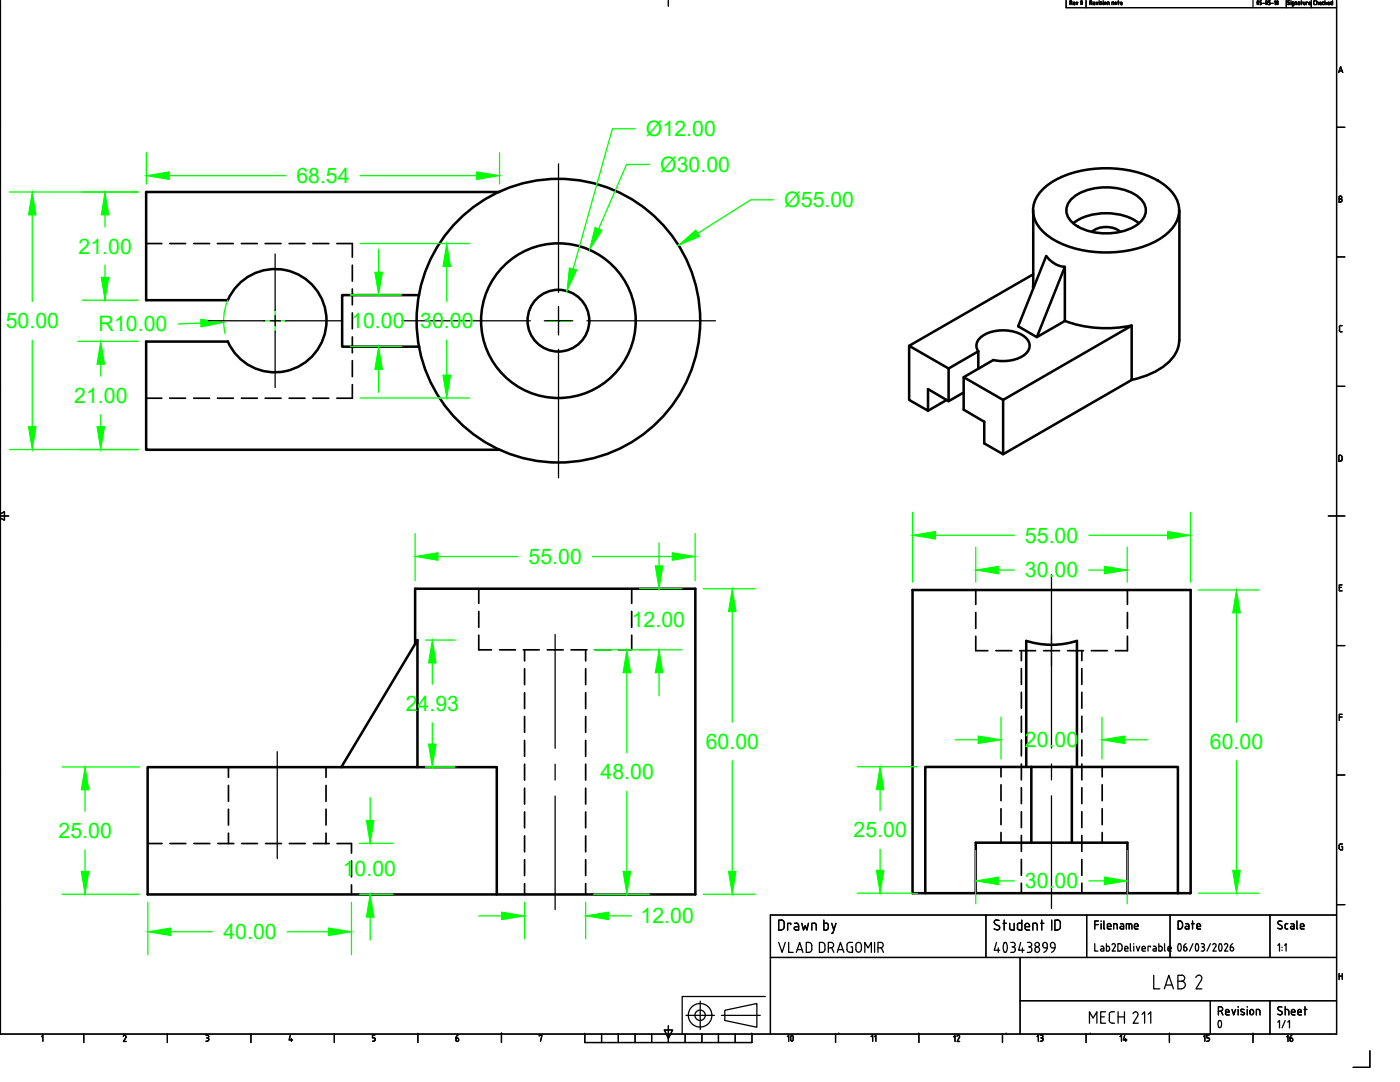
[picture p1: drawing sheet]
<svg xmlns="http://www.w3.org/2000/svg" width="279mm" height="216mm" viewBox="0 0 279 216" stroke-linecap="round" stroke-linejoin="round" font-family="sans-serif">
<!-- layer: MD_Visible -->
<g fill="none" stroke="#000" stroke-width=".51">
<path d="M99.7 38.3h-70.5v21.6h16.3M208.2 37.7a18 18 0 0 1 11.8-4.1 20.6 20.6 0 0 1 12.3 3.2 6.1 6.1 0 0 1 2.8 6.7 9.1 9.1 0 0 1-5.2 5 23.1 23.1 0 0 1-19.5-.6 7.5 7.5 0 0 1-4.2-5.4 5.7 5.7 0 0 1 2-4.8zM213.6 39.9a10.3 10.3 0 0 1 8.8-2.4 8.1 8.1 0 0 1 5.9 3.1 3.1 3.1 0 0 1-1.1 4.1 11.8 11.8 0 0 1-12.9 0 3.1 3.1 0 0 1-.7-4.8zM45.5 59.9a10.3 10.3 0 0 1 15.7-4 10.3 10.3 0 0 1 0 16.2 10.3 10.3 0 0 1-15.7-4M83.7 58.9h-15.4v10.3h15.4M206.2 57.1v.4M206.2 54.7l-24.8 14.3M206.2 42v15.1M208.8 51.1a5.3 5.3 0 0 0 3.7 2.2v10.8l-5.6 3.2-3.7-2.2zM212.5 53.3l-5.6 14M214.2 44.5a11.7 11.7 0 0 1 13.1 0M218 46.2a4.6 4.6 0 0 1 5.5 0"/>
<path d="M235.4 42v25.9M45.5 68.2h-16.3v21.5h70.5M188.9 79.8l-3.7 2.2M189.3 73.5l-7.9-4.5v10.8l3.8 2.2v-4.4l4.1 2.5 3-1.8M195.2 70.1a2.08 2.08 0 0 1 .7-3 7.9 7.9 0 0 1 8.6 .1 2.19 2.19 0 0 1-.5 3.9 8.1 8.1 0 0 1-5.8 .7l-5.9 3.5v6.4l4.1 2.5v4.3l3.8 2.1 25.6-14.8v-10.8l-25.6 14.8-7.9-4.5M195.2 70.1l-5.9 3.4v6.6M195.2 70.1v3.5M200.2 79.8v10.8M212.5 64a24 24 0 0 0 13.3 1M235.3 67.9a7.4 7.4 0 0 1-4.5 6.1 18.3 18.3 0 0 1-5 1.8M82.8 128.5v-11h56v61h-39.7v-25.4h-69.6v25.4h69.6M68.1 153.1l15.2-25.4v25.4"/>
<path d="M204.8 153v-25.1a16.8 16.8 0 0 0 10.1 0v25.1M205.8 153h8.1M205.8 153h-21.1v25.2h10v-10.1h30.3v10.1h-30.3M205.8 153v15.1M213.9 153h21.2v25.2M213.9 153v15.1M184.7 178.2h-2.6v-60.5h55.5v60.5h-2.5M225 178.2h10.1"/>
<circle cx="111.4" cy="64" r="28.3"/>
<circle cx="111.4" cy="64" r="6.2"/>
<circle cx="111.4" cy="64" r="15.4"/>
</g>
<!-- layer: MD_Hidden -->
<g fill="none" stroke="#000" stroke-width=".34">
<path d="M29.2 48.6h3.1M33.9 48.6h3.1M38.7 48.6h3.1M43.4 48.6h3.2M48.2 48.6h3.2M52.9 48.6h3.2M57.7 48.6h3.2M62.4 48.6h3.2M67.2 48.6h3.1v2.7M70.3 52.9v3.2M70.3 57.7v3.1M29.2 79.5h3.1"/>
<path d="M33.9 79.5h3.1M38.7 79.5h3.1M43.4 79.5h3.2M48.2 79.5h3.2M52.9 79.5h3.2M57.7 79.5h3.2M62.4 79.5h3.2M70.3 62.4v3.2M70.3 67.2v3.2M70.3 72v3.1M70.3 76.8v2.7h-3.1M95.5 117.5v2.9"/>
<path d="M126.1 117.5v2.9M194.7 117.7v2.9M225 117.7v2.9M95.5 126.7v3h2.6M95.5 122v3.2M99.7 129.7h3.2M104.4 129.7h3.2M104.7 129.7v2.2M104.7 133.4v3.2M104.7 138.2v3.2M109.2 129.7h3.2M114 129.7h3.1"/>
<path d="M116.9 129.7v2.2M116.9 133.4v3.2M116.9 138.2v3.2M118.7 129.7h3.2M126.1 126.7v3h-2.6M126.1 122v3.2M194.7 127v2.8h2.4M194.7 122.2v3.2M198.8 129.8h3.1M203.5 129.8h3.2M203.8 129.8v2M203.8 133.4v3.2"/>
<path d="M203.8 138.1v3.2M208.3 129.8h3.2M213.1 129.8h3.1M215.9 129.8v2M215.9 133.4v3.2M215.9 138.1v3.2M217.8 129.8h3.2M225 127v2.8h-2.4M225 122.2v3.2M45.6 153.1v2M45.6 156.7v3.2M65.1 153.1v2"/>
<path d="M65.1 156.7v3.2M104.7 143v3.1M104.7 147.7v3.2M104.7 152.5v3.2M104.7 157.3v3.1M116.9 143v3.1M116.9 147.7v3.2M116.9 152.5v3.2M116.9 157.3v3.1M199.8 153v2M199.8 156.6v3.2M203.8 142.9v3.2"/>
<path d="M203.8 147.7v3.1M203.8 152.4v3.2M203.8 157.2v3.2M215.9 142.9v3.2M215.9 147.7v3.1M215.9 152.4v3.2M215.9 157.2v3.2M220 153v2M220 156.6v3.2M29.5 168.3h2.8M33.9 168.3h3.2M38.7 168.3h3.2"/>
<path d="M43.5 168.3h3.2M45.6 161.5v3.1M45.6 166.2v2.1M48.2 168.3h3.2M53 168.3h3.2M57.7 168.3h3.2M62.5 168.3h3.2M65.1 161.5v3.1M65.1 166.2v2.1M67.3 168.3h2.8v1.9M70.1 171.8v3.2M70.1 176.6v1.9"/>
<path d="M104.7 162v3.2M104.7 166.8v3.2M104.7 171.5v3.2M104.7 176.3v2.2M116.9 162v3.2M116.9 166.8v3.2M116.9 171.5v3.2M116.9 176.3v2.2M199.8 161.4v3.1M199.8 166.1v2M203.8 162v3.1M203.8 166.7v3.2"/>
<path d="M203.8 171.5v3.2M203.8 176.2v2M215.9 162v3.1M215.9 166.7v3.2M215.9 171.5v3.2M215.9 176.2v2M220 161.4v3.1M220 166.1v2"/>
</g>
<!-- layer: Title Block -->
<g fill="none" stroke="#000" stroke-width=".25">
<path d="M.1 .1v206.2h266.6v-206.2M133.4 .1v1.1M212.8 .1v1.4h53.9M213.5 .6h.2M213.7 .6l.2-.2v-.2h-.4v.7M213.8 .6l.2 .3M214.2 .6l.1 .3M214.2 .6l.2-.2 .1 .2M214.3 .9h.2M214.5 .6l-.3 .1M214.8 .4l.2 .5 .1-.5M215.8 .2h.1l.1 .4-.1 .3"/>
<path d="M215.8 .8h.1M215.8 .2v.7M216.7 .1v1.4M217.5 .6h.2M217.7 .2l.2 .2-.2 .2M217.7 .2h-.2v.7M217.8 .6l.1 .3M218.2 .6l.1 .3M218.2 .6l.1-.2 .2 .2M218.3 .9h.2M218.5 .6l-.3 .1M218.8 .4l.1 .5 .2-.5"/>
<path d="M219.4 .2h.1M219.4 .4v.5M219.7 .6l.2 .2h-.3M219.7 .4l-.1 .2M219.7 .4h.2M220.2 .2h.1M220.2 .4v.5M220.4 .6l.1 .2 .2-.1M220.4 .6l.2-.2 .1 .2M220.8 .6v.2M221.3 .5l-.3-.1v.5M221.4 .6v.3"/>
<path d="M221.9 .9v-.5h.3l.1 .5M222.5 .6l.2-.2 .1 .2M222.5 .6l.2 .3 .1-.3M223.1 .4h.3M223.2 .2v.7M223.6 .6l.1 .3M223.6 .6l.2-.2 .1 .2M223.7 .9h.2M223.9 .6l-.3 .1M250.1 .1v1.4M250.9 .2h.2l.1 .4-.1 .3M250.9 .8h.2"/>
<path d="M251 .2v.7M251.5 .9h.1M251.6 .5l.1 .2M251.7 .7l-.1 .2M251.7 .2h-.2v.3h.1M251.8 .7v.1M252 .7h.3M252.7 .2h.1l.1 .4v.3M252.7 .8h.1M252.7 .2v.7M253.2 .9h.2M253.5 .7l-.2 .2"/>
<path d="M253.5 .2h-.3v.3l.3 .2M253.5 .7v.1M253.7 .7h.4M254.3 .3l.2-.1v.7M254.8 .7l.1 .2 .2-.2M254.8 .7l.1-.2 .2 .2M255.1 .7v.1M256.7 .1v1.4M257 .8l.2 .1M257 .5l.3 .1M257.3 .6v.2l-.1 .1M257.3 .2h-.3v.2"/>
<path d="M257.6 .2h.1M257.6 .4v.5M257.9 .7l.1 .2M257.9 1.2h.2M257.9 .6v.2M258 .4l-.1 .1M258 .4h.2v.6l-.2 .1M258 .9h.2M258.4 .9v-.5h.3l.1 .5M259.1 .4l.2 .1M259.4 .6v.3h-.2M259.4 .7h-.3v.2"/>
<path d="M259.6 .4h.3M259.7 .2v.7M260.1 .4l.1 .5M260.4 .4v.5h-.1M260.9 .5l-.2-.1v.5M261.2 .6l.1-.2 .2 .2M261.2 .6l.1 .3M261.3 .9h.2M261.5 .6l-.3 .1M261.7 .1v1.4M262.2 .3v.4l.2 .2M262.4 .1l-.2 .2"/>
<path d="M262.4 .9h.1M262.4 .2h.1M262.8 .4l.3 .1M262.8 .2v.7M263.1 .6v.3M263.4 .6l.1 .3M263.4 .6l.1-.2 .2 .2M263.5 .9h.2M263.7 .6l-.3 .1M263.9 .7l.2 .2M263.9 .6v.2M264.1 .4l-.2 .1"/>
<path d="M264.1 .9h.1M264.1 .4h.1M264.4 .2v.7M264.6 .6l.2 .3M264.8 .5l-.4 .2M265 .6l.1 .3M265 .6l.2-.2 .1 .2M265.1 .9h.2M265.3 .6l-.3 .1M265.9 .2v.7h-.2M265.9 .4h-.3v.3l.1 .2M267.2 14.5l.3-1.2 .5 1.2"/>
<path d="M267.3 14.1h.5M.1 25.4h.1M266.7 25.4h1.7M267.3 39.7h.2M267.5 39.7a.32 .32 0 0 1 .3 .3 .32 .32 0 0 1-.3 .3M267.5 39.1l.3 .3-.3 .3M267.5 39.2h-.2v1.1h.2M.1 51.3h.1M266.7 51.3h1.7M.1 77.1h.1M266.7 77.1h1.7M267.3 65.9l.1 .3h.4"/>
<path d="M267.3 65.3v.6M267.8 65h-.4l-.1 .3M267.5 90.8l.3 .2v.7M267.5 90.8h-.3v1.2h.3M267.8 91.7l-.3 .3M.1 102.5l.8-.4v1.7l-.8-.4M.1 103h1.6M265.1 103h3.3M267.3 117.2h.4M267.8 116.7h-.5v1.2h.5M.1 128.8h.1M266.7 128.8h1.7"/>
<path d="M.1 154.6h.1M266.7 154.6h1.7M267.3 143.1h.5M267.8 142.5h-.5v1.3M267.7 168.9h.2v.7h-.3M267.9 168.4l-.6 .2v.8l.3 .1M.1 180.5h.1M153.8 191.1h112.9M155.9 183.6a.61 .61 0 0 1 .6 .6M155.9 183.6h-.5v2h.5M156.5 184.2v.7a.61 .61 0 0 1-.6 .6M157.8 184.5v-.3h-.6v1.4"/>
<path d="M158.6 184.2h.4M158.8 184.9a.32 .32 0 0 0-.3 .3 .32 .32 0 0 0 .3 .3M158.8 184.9h.6M158.9 184.2h.2l.2 .4M159.4 184.6v1h-.6M160 184.2l.4 1.4 .3-.9 .3 .9 .3-1.4M162.5 184.2l.3 .2 .1 1.2M162.5 184.2h-.5v1.4M164.4 183.6v2h.5M164.4 184.2h.5M164.9 184.2h.2a.94 .94 0 0 1 0 1.3h-.2M166 184.2l.4 1.4"/>
<path d="M166.8 184.2l-.6 2h-.2M196.8 182.6v8.5M198.7 184.4l.6 .3M198.8 183.6l.6 .1M198.9 183.6a.44 .44 0 0 0-.5 .3 .44 .44 0 0 0 .3 .5M198.9 188l-.5 1.6h1.1M199.2 189.1v.9M199.3 184.7a.5 .5 0 0 1 .1 .8 .5 .5 0 0 1-.8-.1l-.2-.1M200.2 184.2h.7M200.4 188.2l.3-.1 .3 .4v.7l-.2 .7M200.4 189.9l.2 .1 .2-.1M200.4 183.6v2"/>
<path d="M200.4 188.2l-.2 .7 .2 1M201.5 185.1v.2l.4 .2M201.5 184.2v1M201.7 188h.5a.44 .44 0 0 1 .4 .5 .44 .44 0 0 1-.4 .4M202 188.9h.2M202.2 188.9a.56 .56 0 0 1 .4 .6 .56 .56 0 0 1-.4 .5h-.5M202.4 184.2v1.4h-.5M203 185.1l.1 .2 .3 .2M203.1 184.6v.6M203.4 184.2l-.3 .2-.1 .2M203.5 184.2h.4M203.6 199.7h63.1"/>
<path d="M203.6 191.1v15.2M203.7 188l-.4 1.6h1.1M203.9 183.6v2h-.4M204 189.1v.9M204.6 184.7a.44 .44 0 0 1 .4-.5 .44 .44 0 0 1 .4 .5M204.6 184.7v.7l.3 .1M204.9 185.6h.6M205 188h.5M205 190h.5M205.3 188.9h.2M205.5 188a.44 .44 0 0 1 .4 .5 .44 .44 0 0 1-.4 .4 .56 .56 0 0 1 .4 .6 .56 .56 0 0 1-.4 .5M205.5 184.7v.2h-.9"/>
<path d="M206.5 189.4a.51 .51 0 0 1 .7-.3 .51 .51 0 0 1 .3 .7 .51 .51 0 0 1-.7 .2l-.3-.4M206.6 189.4v.2M206.6 184.2l.4 .2v1.2M206.6 184.2h-.5v1.4M207.7 184.2h.6M207.9 183.6v2M208.1 188.7a.47 .47 0 0 1 .3-.6 .47 .47 0 0 1 .6 .4 1.25 1.25 0 0 1-.7 1.5M208.1 188.7l.2 .4h.7M209.6 188.5a.47 .47 0 0 1 .5-.5 .47 .47 0 0 1 .5 .5 1.34 1.34 0 0 1-.7 1.5M209.6 188.7l.3 .4h.7M209.7 188.5v.2M209.9 183.6v2"/>
<path d="M211 183.6a.61 .61 0 0 1 .6 .6M211 183.6h-.5v2h.5M211.6 184.2v.7a.61 .61 0 0 1-.6 .6M216.9 182.6v8.5M218.5 188.3v1.5h.6M218.5 184.5h.7M219.2 183.8h-.7v1.6M219.7 188.8h.3M219.8 183.8v.1M219.8 184.3v1.1M220 188.8l.3 .3M220.3 185.2l.2 .2"/>
<path d="M220.3 189.1v.7l-.6-.1v-.3l.6-.1M220.3 183.8v1.4M220.8 188.3v1.5l.5-.1 .1-.2M220.8 188.8l.6 .1v.6M221 184.6a.36 .36 0 0 1 .3-.3 .36 .36 0 0 1 .4 .3v.3h-.7M221 185.1l.1 .2 .6 .1M221 184.7v.4M222.3 188.3a.32 .32 0 0 1 .2 .5M222.3 188.3l-.4 .2M222.6 188.8l-.6 1h.6M222.7 184.3l.2 .1 .1 1M222.7 184.3h-.4v1.1"/>
<path d="M223.1 188.3l.6 .1 .1 .1a1.08 1.08 0 0 1-.1 1.2l-.6 .1zM223.6 184.3h.3M223.8 184.9h.4M223.9 184.3l.3 .1v1l-.6-.2v-.2l.2-.2M224.5 189.5l.2 .3M224.7 189.8h.4M225.1 189.1a.32 .32 0 0 0-.3-.3 .32 .32 0 0 0-.3 .3v.5M225.1 189.1v.2h-.6M225.3 184.3v1.1M225.5 184.3l.3 .3M225.6 184.3h-.8v1.1M225.6 188.3v1.3l.1 .2"/>
<path d="M225.9 184.6v.8M226.3 188.3v.1M226.3 188.8v1M226.4 184.9h.7a.41 .41 0 0 0-.1-.5 .41 .41 0 0 0-.4-.1l-.2 .8 .3 .3M226.7 185.4h.4M226.8 188.8l.3 1 .4-1M227.9 189.5l.3 .3h.4M228.6 189.1a.32 .32 0 0 0-.4-.3 .32 .32 0 0 0-.3 .3v.5M228.6 189.1v.2h-.7M229.6 189v-.2h-.5v1M230.2 188.8h.4l.1 .3M230.3 189.3l-.2 .2 .2 .3"/>
<path d="M230.3 189.3h.5M230.8 189.1v.7h-.5M231.3 188.3v1.5h.3M231.3 188.8h.3M231.6 188.8l.3 .3M231.9 189.5l-.3 .3M231.9 189.1v.4M232.4 188.3v1.3l.2 .2M233.1 189.5l.2 .3M233.3 189.8h.5M233.5 182.6v8.5M233.7 189.1a.32 .32 0 0 0-.3-.3 .32 .32 0 0 0-.3 .3v.5"/>
<path d="M233.8 189.1v.2h-.7M235.2 188.4a1.42 1.42 0 0 0 0 1.3M235.2 188.4h.3M235.2 189.7h.3M235.6 188.4a1.42 1.42 0 0 1 0 1.3M236 184.3l-.3-.5h-.6v1.6l.6-.1 .3-.4M236 184.3v.6M236.2 189.5a.32 .32 0 0 0 .3 .3 .32 .32 0 0 0 .4-.3M236.6 184.3h.3M236.7 188.3l-.2 .1-.3 .6M236.8 184.9h.5M236.9 189.3l-.2-.3h-.4v.5"/>
<path d="M236.9 189.3v.2M236.9 184.3l.3 .3M237.3 184.6v.8l-.7-.2v-.2l.2-.2M237.8 184.3h.5M238 183.8v1.6M238.1 188.3l-.7 1.5M238.7 188.4h.3M238.7 188.4a.91 .91 0 0 0 .3 1.4 1.12 1.12 0 0 0 .1-1.4M238.8 185.1l.2 .2 .6 .1M238.8 184.6a.36 .36 0 0 1 .4-.3 .36 .36 0 0 1 .4 .3v.3h-.7M238.9 184.7v.4M239.7 189.8h.4"/>
<path d="M239.7 188.3h.4M239.9 189h.2M240.1 188.3a.32 .32 0 0 1 .3 .3 .32 .32 0 0 1-.3 .3M240.1 189l.3 .3M240.4 189.5l-.3 .3M240.4 189.3v.2M241.6 199.7v6.6M241.6 188.3l-.7 1.5M242.4 188.3a.32 .32 0 0 1 .2 .5M242.4 188.3l-.4 .2M242.7 188.8l-.6 1h.6M243.4 188.4h.3"/>
<path d="M243.4 188.4a.91 .91 0 0 0 .2 1.4l.1-.1M243.7 188.4a1.42 1.42 0 0 1 0 1.3M244.7 188.3a.32 .32 0 0 1 .3 .5l-.6 1h.7M244.7 188.3l-.3 .2M245.5 189.5a.32 .32 0 0 0 .4 .3 .32 .32 0 0 0 .3-.3M246 188.3l-.2 .1-.3 .6M246.2 189.3l-.2-.3h-.5v.5M246.2 189.3v.2M253.4 182.6v8.5M253.4 199.7v6.6M255 185.2l.5 .2M255 188.6l.4-.3v1.5"/>
<path d="M255.2 184.4l.5 .3M255.4 183.8l-.4 .2 .2 .4M255.4 183.8l.4 .1M255.7 184.7l.2 .4-.4 .3M255.9 189v.1M255.9 189.6v.1M256.4 188.6l.3-.3v1.5M256.5 185.1l.3 .3M256.5 184.6v.5M256.8 184.3l-.3 .3M256.8 185.4h.2M256.8 184.3h.2"/>
<path d="M257.6 184.3h.4M257.9 184.9h.4M258 184.3l.2 .1 .1 1-.7-.2v-.2l.2-.2M258.8 185.2l.2 .2M258.8 183.8v1.4M259.5 185.1l.1 .2 .7 .1M259.5 184.6a.36 .36 0 0 1 .4-.3 .36 .36 0 0 1 .3 .3l.1 .3h-.8M259.5 184.7v.4M266.7 180.5h1.7M266.7 182.6h-112.9v23.7M267.3 194.3v1.2M267.3 194.8h.6"/>
<path d="M267.9 194.3v1.2M8.3 206.8l.3-.2v1.2M16.7 206.3v1.7M24.9 206.6l.2 .1v.3M24.9 206.6l-.3 .2M25.1 207l-.5 .8h.6M33.4 206.3v1.7M41.1 206.5h.3M41.1 207.8h.3M41.3 207.1h.1M41.4 206.5l.3 .3-.3 .3M41.4 207.1l.3 .2"/>
<path d="M41.7 207.3l-.1 .3-.2 .1M50.1 206.3v1.7M58 206.6l-.3 .9h.7M58.2 207.3v.5M66.7 206.3v1.7M74.3 207.8h.3M74.6 207.1l.3 .2M74.8 206.5h-.5v.6h.3M74.9 207.3v.3l-.3 .1M83.4 206.3v1.7M100.1 206.3h.1M100.1 206.3v1.7v-1.7"/>
<path d="M107.6 206.7v-.1h.6l-.3 1.2M116.7 206.3v1.7h33.4v-1.7M120.1 206.3v1.7M123.4 206.3v1.7M126.7 206.3v1.7M130 206.3v1.7M132.6 205.5h1.6l-.8 1.7zM133.4 204.7v3.3M136.7 206.3v1.7M140.1 206.3v1.7M143.4 206.3v1.7M146.7 206.3v1.7"/>
<path d="M166.8 206.3v1.7M183.4 206.3v1.7M200.1 206.3v1.7M216.7 206.3v1.7M217.4 204.2v-2.3l.7 1.3 .8-1.3v2.3M219.7 202.9h.7M220.6 201.9h-.9v2.3h.9M221.4 203.6v.2l.5 .3M221.4 202.5v1.1M221.9 201.9l-.5 .3v.3M222 204.2h.4M222 201.9h.4"/>
<path d="M223.1 202.9h1.3M223.1 201.9v2.3M224.4 201.9v2.3M226.1 202.3a.5 .5 0 0 1 .7-.4 .5 .5 0 0 1 .2 .7M227.1 202.7l-1 1.5h1.1M227.9 202.4l.5-.5v2.3M229.2 202.4l.5-.5v2.3M233.4 206.3v1.7M249.4 201.8a.36 .36 0 0 1 .4-.4 .36 .36 0 0 1 .3 .4M249.4 202.1a.36 .36 0 0 0 .4 .4 .36 .36 0 0 0 .3-.4M249.5 201.8v.3M250.1 206.3v1.7"/>
<path d="M250.2 201.8v.3M251.4 201.7l-.1-.2-.6-.1v1.1M251.5 201.8v.7M255 202.3l.5 .2M255 204l.4-.4v1.5M255.2 201.6l.5 .2M255.4 200.9l-.4 .2 .2 .5M255.4 200.9l.4 .1M255.7 201.8l.2 .4-.4 .3M256.5 200.9v1.6M256.5 201.4h.4M256.5 203.6l-.6 1.5"/>
<path d="M256.9 201.4l.3 .3M257 204l.3-.4v1.5M257.2 201.8v.7M257.7 201.8l.1 .5 .2 .2M257.7 201.8a.36 .36 0 0 1 .4-.4 .36 .36 0 0 1 .3 .4M258 202.5h.4M258.4 201.8v.2h-.7M259 201.8a.36 .36 0 0 1 .4-.4 .36 .36 0 0 1 .3 .4M259 201.8v.5l.3 .2M259.3 202.5h.4M259.7 201.8v.2h-.7M260.3 201.4h.5"/>
<path d="M260.4 200.9v1.6M273.4 209.7v3.3h-3.4"/>
<circle cx="254.9" cy=".3" r=".15"/>
<circle cx="207" cy="188.5" r=".44"/>
</g>
<!-- layer: Model-Front -->
<g fill="none" stroke="#000" stroke-width=".25">
<path d="M139.7 199.8v5.6M152.7 198.8h-16.6v7.5M136.9 202.6h5.7M144 202.6h7.7M144.7 201.6l6.3-1.4v4.8l-6.3-1.4z"/>
<circle cx="139.7" cy="202.6" r="2.35"/>
<circle cx="139.7" cy="202.6" r="1.04"/>
</g>
<g fill="none" stroke="#000" stroke-width=".2">
<path d="M266.7 34.2h.1M266.7 25.4h.1M266.7 62.9h.1M266.7 91.6h.1M266.7 120.3h.1M266.7 149h.1M266.7 177.7h.1M83.4 206.3h.1M100.1 206.3h.1M116.7 206.3h.1M133.9 206.3h.1M134 206.3h.1"/>
<path d="M150 206.3h.1M150.1 206.3h.1M167.3 206.3h.1M167.4 206.3h.1M183.3 206.3h.1M183.4 206.3h.1M200.8 206.3h.1M217.6 206.3h.1M233.4 206.3h.1M250.1 206.3h.1"/>
</g>
<!-- layer: 0 -->
<g fill="none" stroke="#0f0" stroke-width=".25">
<path d="M1.9 38.3h25.7M29.2 30.5v6.2M33.8 35.1h23.2M71.9 35.1h23.2M99.7 30.5v6.2M126.8 25.7h-4.6l-7.8 28M129.6 32.8h-4.5l-5.6 12.9M154.4 39.9h-4.6l-10.5 6.6M6.4 42.9v17.3M16.4 59.9h11.2M21 42.9v2.4M21 52.9v2.4"/>
<path d="M45.5 59.9a10.3 10.3 0 0 0-.5 6.7M69.9 58.8h10.2M71.9 48.6h21.8M75.6 49.7v4.6M89.2 53.2v7M6.4 67.9v17.2M15.5 68.1h12.1M20.1 72.7v2.4M40.1 64.5l-4.6 .1M52.6 64h4.6M54.9 61.7v4.6M69.9 69.1h10.2"/>
<path d="M71.9 79.4h21.8M75.6 73.7v4.6M89.2 67.9v6.9M109.2 64h4.5M111.5 61.7v4.6M1.9 89.7h25.7M20.1 82.8v2.3M82.8 106.5v9.4M87.4 111h16M118.2 111h16M127.6 117.5h8.5M131.5 108.3v4.6"/>
<path d="M138.7 106.5v9.4M140.3 117.5h10.4M182.1 102.2v14M186.7 106.8h15.7M194.7 109.2v7M199.3 113.7h3.1M217.3 113.7h3.1M217.3 106.8h15.7M225 109.2v7M237.6 102.2v14M239.2 117.7h12.1M84.9 127.7h5.9"/>
<path d="M86.3 132.3v4.2M118.5 129.7h17.6M125.1 134.2v16M131.5 134.2v4.6M146.1 122v22.1M246.8 122.3v21.8M12.4 153h15.5M17 157.6v4.3M73.9 159.1v4.6M84.9 153h5.9M86.3 144.2v4.3M125.1 157.9v16"/>
<path d="M146.1 151.8v22.1M171.1 153h11.9M175.6 157.6v4.2M190.6 147.6h4.6M199.8 143.1v8.3M219.9 143.1v8.3M224.5 147.6h4.6M246.8 151.8v21.9M12.4 178.4h15.5M17 169.6v4.3M71.7 178.4h6.7M71.7 168.3h6.7"/>
<path d="M118.5 178.4h11.2M140.3 178.4h10.4M171.1 178.2h11.9M175.6 169.5v4.2M194.7 169.7v10.6M199.3 175.8h3.1M217.3 175.8h3.1M225 169.7v10.6M239.2 178.2h12.1M29.5 180v10.5M34.1 185.9h8.2M57.3 185.9h8.3"/>
<path d="M70.1 180v10.5M73.9 183v4.6M95.5 182.8h4.6M104.7 180v7.3M116.9 180v7.3M121.5 182.8h4.5"/>
</g>
<g fill="#0f0" stroke="#0f0" stroke-width=".2">
<path d="M17 153l.7 4.6h-1.5z"/>
<path d="M16.2 173.9h1.5l-.7 4.5z"/>
<path d="M113.6 53.5l1.5 .3-1.9 4.3z"/>
<path d="M118.7 45.4l1.4 .6-2.5 3.9z"/>
<path d="M135.4 48.9l3.5-3 .8 1.3z"/>
<path d="M40 63.7l4.6 .6-4.5 .9z"/>
<path d="M21 38.3l.7 4.6h-1.5z"/>
<path d="M20.2 55.3h1.5l-.7 4.6z"/>
<path d="M20.1 68.1l.8 4.6h-1.6z"/>
<path d="M19.3 85.1h1.6l-.8 4.6z"/>
<path d="M6.4 38.3l.8 4.6h-1.5z"/>
<path d="M5.7 85.1h1.5l-.8 4.6z"/>
<path d="M29.2 35.1l4.6-.8v1.5z"/>
<path d="M95.1 34.3l4.6 .8-4.6 .7z"/>
<path d="M74.8 54.3h1.5l-.7 4.5z"/>
<path d="M75.6 69.1l.7 4.6h-1.5z"/>
<path d="M85.5 148.5h1.5l-.7 4.5z"/>
<path d="M86.3 127.7l.7 4.6h-1.5z"/>
<path d="M29.5 185.9l4.6-.7v1.5z"/>
<path d="M65.6 185.2l4.5 .7-4.5 .8z"/>
<path d="M194.7 175.8l4.6-.8v1.5z"/>
<path d="M220.4 175l4.6 .8-4.6 .7z"/>
<path d="M194.7 113.7l4.6-.7v1.5z"/>
<path d="M220.4 113l4.6 .7-4.6 .8z"/>
<path d="M182.1 106.8l4.6-.8v1.6z"/>
<path d="M233 106l4.6 .8-4.6 .8z"/>
<path d="M246.8 117.7l.7 4.6h-1.5z"/>
<path d="M246 173.7h1.5l-.7 4.5z"/>
<path d="M175.6 153l.8 4.6h-1.5z"/>
<path d="M174.9 173.7h1.5l-.8 4.5z"/>
<path d="M195.2 146.9l4.6 .7-4.6 .8z"/>
<path d="M219.9 147.6l4.6-.7v1.5z"/>
<path d="M146.1 117.5l.8 4.5h-1.5z"/>
<path d="M145.4 173.9h1.5l-.8 4.5z"/>
<path d="M82.8 111l4.6-.7v1.5z"/>
<path d="M134.2 110.3l4.5 .7-4.5 .8z"/>
<path d="M125.1 129.7l.8 4.5h-1.6z"/>
<path d="M124.3 173.9h1.6l-.8 4.5z"/>
<path d="M130.8 112.9h1.5l-.8 4.6z"/>
<path d="M131.5 129.7l.8 4.5h-1.5z"/>
<path d="M100.1 182l4.6 .8-4.6 .7z"/>
<path d="M116.9 182.8l4.6-.8v1.5z"/>
<path d="M73.1 163.7h1.5l-.7 4.6z"/>
<path d="M73.9 178.4l.7 4.6h-1.5z"/>
<path d="M89.2 48.6l.7 4.6h-1.5z"/>
<path d="M88.4 74.8h1.5l-.7 4.6z"/>
</g>
<g fill="none" stroke="#000" stroke-width=".25">
<path d="M111.5 32.7v25.6M54.9 50.7v11.2M41.6 64h11.3M53.9 64h2.1M54.9 63v2M54.9 66.1v11.2M57 64h11.2M80.1 64h25.7M108.6 64h5.7M111.5 61.2v5.6M111.5 69.7v25.6M117.1 64h25.7"/>
<path d="M209.8 114.7v34.6M110.8 126.6v22.7M55.3 150v21.3M110.8 152.5v3.2M110.8 158.8v22.7M209.8 152.4v3.2M209.8 158.8v22.5"/>
</g>
<g font-size="6.2">
<text x="229.3" y="198.6">LAB 2</text>
<text x="240.2" y="207.1">0</text>
</g>
<text font-size="5.3" x="155.2" y="209.5">10</text>
<text font-size="4.9" x="154.5" y="191.2">VLAD DRAGOMIR</text>
<g font-size="4.4">
<text x="90" y="209.2">6</text>
<text x="255.8" y="209.2">16</text>
</g>
<g font-size="4.3" fill="#0f0">
<text x="128.9" y="27.1">Ø12.00</text>
<text x="131.7" y="34.2">Ø30.00</text>
<text x="59.1" y="36.6">68.54</text>
<text x="156.5" y="41.4">Ø55.00</text>
<text x="15.7" y="50.6">21.00</text>
<text x="1.1" y="65.5">50.00</text>
<text x="70.1" y="65.5">10.00</text>
<text x="83.9" y="65.5">30.00</text>
<text x="19.7" y="66.1">R10.00</text>
<text x="14.8" y="80.4">21.00</text>
<text x="105.5" y="112.5">55.00</text>
<text x="204.6" y="108.3">55.00</text>
<text x="204.6" y="115.2">30.00</text>
<text x="126.1" y="125.1">12.00</text>
<text x="81" y="141.9">24.93</text>
<text x="140.8" y="149.4">60.00</text>
<text x="204.6" y="149.1">20.00</text>
<text x="241.5" y="149.5">60.00</text>
<text x="119.8" y="155.5">48.00</text>
<text x="11.7" y="167.3">25.00</text>
<text x="170.3" y="167.1">25.00</text>
<text x="68.4" y="174.9">10.00</text>
<text x="204.6" y="177.2">30.00</text>
<text x="127.8" y="184.2">12.00</text>
<text x="44.6" y="187.5">40.00</text>
</g>
<g font-size="4">
<text x="172.9" y="208.8">11</text>
<text x="192.6" y="209.2" transform="rotate(-90 192.6 209.2)">12</text>
<text x="206" y="208.8">13</text>
<text x="222.6" y="208.8">14</text>
<text x="239.2" y="208.8">15</text>
</g>
</svg>
